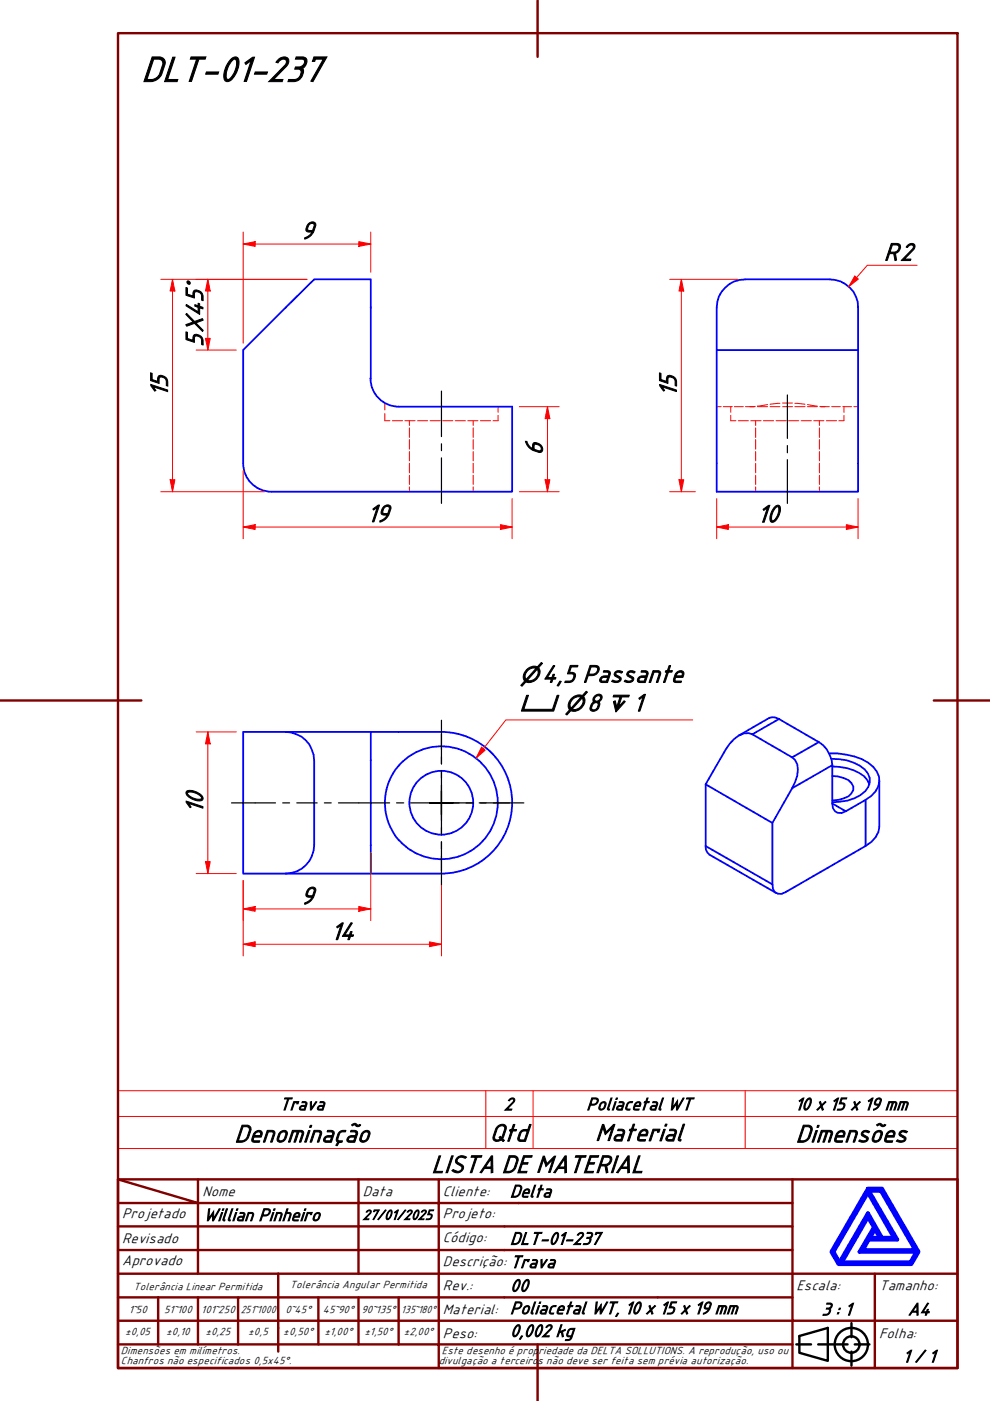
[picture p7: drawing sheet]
<svg xmlns="http://www.w3.org/2000/svg" width="210mm" height="297mm" viewBox="0 0 210 297" stroke-linecap="round" stroke-linejoin="round" font-family="sans-serif">
<!-- layer: Hidden (ABNT) -->
<g fill="none" stroke="#f00" stroke-width=".21">
<path d="M81.6 87.7v1.5h1.1M81.6 85.5v1.4M83.2 89.2h2.1M85.9 89.2h2.1M86.8 89.2v1M86.8 90.7v2.1M86.8 93.2v2M86.8 95.7v2M86.8 98.2v2.1M88.5 89.2h2.2M91.2 89.2h2.1M93.9 89.2h2.1"/>
<path d="M96.5 89.2h2.2M99.2 89.2h2.1M100.3 89.2v1M100.3 90.7v2.1M100.3 93.2v2M100.3 95.7v2M100.3 98.2v2.1M101.9 89.2h2.1M105.6 88.1v1.1h-1.1M105.6 86.2v1.2M152 86.2h.9M153.4 86.2h1.9"/>
<path d="M154.9 88.1v1.1h1.1M154.9 86.2v1.2M155.7 86.2h1.9M156.5 89.2h2.2M158.1 86.2h2M159.2 89.2h2.2M160.1 86.2h-1.1M160.2 89.2v1M160.2 90.7v2.1M160.2 93.2v2M160.2 95.7v2M160.2 98.2v2.1"/>
<path d="M160.6 86.2h2.2M161.9 89.2h2.1M162.8 85.8l-2.2 .3M163.3 86.2h2.1M164.5 89.2h2.2M165.4 85.5l-2.1 .2M165.9 85.5h2.1M165.9 86.2h2.1M167.2 89.2h2.2M168.5 85.5l2.2 .2M168.5 86.2h2.2M169.9 89.2h2.1"/>
<path d="M171.2 85.8l2.1 .3M171.2 86.2h2.1M172.5 89.2h2.2M173.7 89.2v1M173.7 90.7v2.1M173.7 93.2v2M173.7 95.7v2M173.7 98.2v2.1M173.9 86.2h1M173.9 86.2h1.9M175.2 89.2h2.2M176.3 86.2h1.9"/>
<path d="M178.7 86.2h1.8M178.9 88.1v1.1h-1M178.9 86.2v1.2M181 86.2h.9M86.8 100.8v1.9M86.8 103.2v1.1M100.3 100.8v1.9M100.3 103.2v1.1M160.2 100.8v1.9M160.2 103.2v1.1M173.7 100.8v1.9M173.7 103.2v1.1"/>
</g>
<!-- layer: Visible (ABNT) -->
<g fill="none" stroke="#00f" stroke-width=".38">
<path d="M152 74.2v30.1h29.9v-30.1M153.7 61a5.6 5.6 0 0 1 4.3-1.8h18a6 6 0 0 1 5.9 6v9h-29.9v-9a5.6 5.6 0 0 1 1.7-4.2zM51.6 98.3a6 6 0 0 0 6 6M78.5 80.2a6 6 0 0 0 6 6M78.6 80.2v-21h-12l-15 15v24M84.6 86.2h24v18.1h-51M60.6 155.2a6.1 6.1 0 0 1 6 6v18a6.1 6.1 0 0 1-6 6M60.6 155.2h33M60.6 155.2h-9v30h9M78.6 155.2v30M93.6 155.2a15 15 0 0 1 15 15 15 15 0 0 1-15 15M159.5 155.7a3.4 3.4 0 0 0-3.9 1l-.9 1-.8 1.2-4.3 7.4 14.2 8.2 4.2-7.4"/>
<path d="M159.5 155.7l8.5 4.9M165.2 152.4l-.8-.3-1.3 .1-6.4 3.7M165.2 152.4l-5.7 3.3M165.2 152.4l8.4 4.9M173.6 157.3a6 6 0 0 1 2.9 4.9M173.6 157.3l-5.6 3.3M175.8 159.8a12.9 12.9 0 0 1 9.4 2.8 3.9 3.9 0 0 1-.5 6.2l-1.2 .8M84.6 178.1a12 12 0 0 0 20-3.5 12 12 0 0 0-12.1-16.4 12 12 0 0 0-9.2 18.2l1.3 1.8M149.6 179.4l.1 .7 .3 .7 .4 .4 14.2 8.1M149.6 179.4l14.2 8.1M149.6 166.3v13.1M163.8 174.5v13"/>
<path d="M168 160.6a3.4 3.4 0 0 1 1 3.9l-1 2.6M176.3 160.9a10.1 10.1 0 0 1 7 2.2 3.3 3.3 0 0 1-.9 5.5 10.8 10.8 0 0 1-5.9 1.5M176.5 170.4a1.75 1.75 0 0 0 .8 1.8 1.75 1.75 0 0 0 2-.2M176.5 162.5a11.2 11.2 0 0 1 6.7 2.1l.7 .8 .4 .9M176.5 164.5a5.6 5.6 0 0 1 4 1.5 1.82 1.82 0 0 1-.6 2.8l-2.2 .8-1.2 .1M176.5 162.2l-8.5 4.9M176.5 170.4l2.8 1.6M176.5 162.2v8.2M183.5 169.6v9.8l-16.9 9.8a1.72 1.72 0 0 1-2 .1 1.72 1.72 0 0 1-.8-1.8M183.5 169.6l-4.2 2.4M186.4 165.5v9.8a5.1 5.1 0 0 1-2.9 4.1M60.6 185.2h33"/>
<circle cx="93.6" cy="170.2" r="6.8"/>
</g>
<path d="M25 236.7h178v-5.4h-178v12.2M103 231.3v12.2M113 231.3v12.2M158 231.3v12.2M203 236.7v6.8h-178M25 243.5v6.5h178v-6.5" fill="none" stroke="#f00" stroke-width=".21"/>
<!-- layer: Borda A3/A4 (ABNT) -->
<g fill="none" stroke="#800000" stroke-width=".51">
<path d="M25 7h178v283.1h-178zM114 0v12.1M0 148.5h30M198 148.5h12M25 250l17 5.1h-17M25 250h178v40.1h-178zM42 255.1h34v4.9h17M42 255.1v15M42 250v5.1M76 250v5.1h17v4.9M93 250v5.1h75M168 250v20.1h-143"/>
<path d="M25 260h51v10.1M25 275.1h17M33.5 275.1v9.9M50.5 275.1h-8.5v9.9M59 270.1v16.5M67.5 275.1v9.9h-42.5M76 275.1v9.9h8.5M84.5 275.1v9.9M93 275.1h-42.5v9.9M93 260v5h-68M93 275.1v9.9h75M93 260h75"/>
<path d="M93 275.1h75M168 265h-75v10.1M185.5 270.1v9.9h17.5M203 270.1h-35v9.9h17.5v10.1M25 280h143v10.1M67.5 285h8.5M84.5 285h8.5v5.1M114 285v12"/>
</g>
<path d="M184 258l1.3 2.2-3.1 5.2h12.1l-1.3 2.2h-14.5zM184 252.8l5.5 9.6h-2.5l-3-5.2-6 10.4-1.3-2.2zM184 252h3l7.8 13.4-1.6 2.6h-15.4l-1.5-2.6zM184.2 252.5h2.6l7.3 12.5h-11.2l1.3-2.2h6zM185.5 260.7l1.1 1.7h-2.1z" fill="none" stroke="#00f" stroke-width=".83"/>
<!-- layer: 0 -->
<path d="M177.8 268h15.4" fill="none" stroke="#000" stroke-width=".21"/>
<g fill="none" stroke="#000" stroke-width=".51">
<path d="M168.8 285h3.2M169.5 283.3l6-1.8v7l-6-1.7zM173.5 285h6.2M180.5 280.5v3M180.5 286.6v2.9M181.2 285h3.1"/>
<circle cx="180.5" cy="285.1" r="3.5"/>
<circle cx="180.5" cy="285.1" r="1.75"/>
</g>
<!-- layer: Centerline (ISO) -->
<path d="M93.6 82.9v9.7M93.6 94.1v1.5M93.6 97.1v9.6M166.9 83.7v9.2M166.9 94.5v1.5M166.9 97.5v9.2" fill="none" stroke="#000" stroke-width=".25"/>
<!-- layer: Center Mark (ISO) -->
<path d="M93.6 155.7v6.3M91.1 170.2h2.5h-2.5M93.6 166.5v3.7v-2.5M93.6 172.7v-2.5v3.8M93.6 163.4v1.6M93.6 175.4v1.6M93.6 178.5v6.2M96.1 170.2h-2.5h3.7M98.8 170.2h1.5M101.9 170.2h6.2" fill="none" stroke="#000" stroke-width=".25"/>
<path d="M116.1 101.7v2.6" fill="none" stroke="#f00" stroke-width=".21"/>
<path d="M115.6 101.7h1l-.5 2.6z" fill="#f00"/>
<path d="M116.1 86.2v2.6M115.6 101.7h1l-.5 2.6z" fill="none" stroke="#f00" stroke-width=".21"/>
<path d="M116.1 86.2l.5 2.6h-1z" fill="#f00"/>
<path d="M110.1 86.2h8.5M116.1 86.2l.5 2.6h-1zM116.1 88.8v12.9M36.6 101.7v2.6M110.1 104.3h8.5" fill="none" stroke="#f00" stroke-width=".21"/>
<path d="M36.1 101.7h1l-.5 2.6z" fill="#f00"/>
<path d="M36.6 59.2v2.5M36.1 101.7h1l-.5 2.6z" fill="none" stroke="#f00" stroke-width=".21"/>
<path d="M36.6 59.2l.5 2.5h-1z" fill="#f00"/>
<path d="M34.1 59.2h31M36.6 59.2l.5 2.5h-1zM44.1 59.2v2.5M36.6 61.7v40M34.1 104.3h22" fill="none" stroke="#f00" stroke-width=".21"/>
<path d="M44.1 59.2l.5 2.5h-1z" fill="#f00"/>
<path d="M44.1 59.2l.5 2.5h-1zM44.1 71.7v2.5" fill="none" stroke="#f00" stroke-width=".21"/>
<path d="M43.6 71.7h1l-.5 2.5z" fill="#f00"/>
<path d="M41.6 59.2h23.5M41.6 74.2h8.5M43.6 71.7h1l-.5 2.5zM44.1 61.7v10M179.5 111.7h2.4" fill="none" stroke="#f00" stroke-width=".21"/>
<path d="M179.5 111.2l2.4 .5-2.4 .6z" fill="#f00"/>
<path d="M152 111.7h2.4M179.5 111.2l2.4 .5-2.4 .6z" fill="none" stroke="#f00" stroke-width=".21"/>
<path d="M152 111.7l2.4-.5v1.1z" fill="#f00"/>
<path d="M51.6 111.7h2.5M152 111.7l2.4-.5v1.1zM152 105.7v8.5M154.4 111.7h25.1M181.9 105.7v8.5" fill="none" stroke="#f00" stroke-width=".21"/>
<path d="M51.6 111.7l2.5-.5v1.1z" fill="#f00"/>
<path d="M51.6 111.7l2.5-.5v1.1zM106.1 111.7h2.5" fill="none" stroke="#f00" stroke-width=".21"/>
<path d="M106.1 111.2l2.5 .5-2.5 .6z" fill="#f00"/>
<path d="M51.6 51.7h2.5M51.6 99.7v14.5M54.1 111.7h52M106.1 111.2l2.5 .5-2.5 .6zM108.6 105.7v8.5" fill="none" stroke="#f00" stroke-width=".21"/>
<path d="M51.6 51.7l2.5-.5v1z" fill="#f00"/>
<path d="M51.6 51.7l2.5-.5v1zM76.1 51.7h2.5" fill="none" stroke="#f00" stroke-width=".21"/>
<path d="M76.1 51.2l2.5 .5-2.5 .5z" fill="#f00"/>
<path d="M51.6 49.2v23.6M54.1 51.7h22M76.1 51.2l2.5 .5-2.5 .5zM78.6 49.2v8.5" fill="none" stroke="#f00" stroke-width=".21"/>
<path d="M102.5 158.7l-1.5 2" fill="none" stroke="#f00" stroke-width=".21"/>
<path d="M102.1 158.4l.8 .7-1.9 1.6z" fill="#f00"/>
<path d="M102.1 158.4l.8 .7-1.9 1.6zM146.9 152.6h-39.6l-4.8 6.1" fill="none" stroke="#f00" stroke-width=".21"/>
<!-- layer: Center Mark (ISO) -->
<path d="M93.6 152.7v6.2M93.6 163.4v6.8v-2.5M93.6 172.7v-2.5v6.8M93.6 160.5v1.5M93.6 178.5v1.4M93.6 181.5v6.2" fill="none" stroke="#000" stroke-width=".25"/>
<!-- layer: Centerline (ISO) -->
<path d="M49.1 170.2h9.3M59.9 170.2h1.5M62.9 170.2h4.3M68.8 170.2h1.4M71.8 170.2h10.8M84.1 170.2h1.5M87.1 170.2h13M101.6 170.2h1.5M104.6 170.2h6.5" fill="none" stroke="#000" stroke-width=".25"/>
<path d="M44.1 182.7v2.5" fill="none" stroke="#f00" stroke-width=".21"/>
<path d="M43.6 182.7h1l-.5 2.5z" fill="#f00"/>
<path d="M44.1 155.2v2.5M43.6 182.7h1l-.5 2.5z" fill="none" stroke="#f00" stroke-width=".21"/>
<path d="M44.1 155.2l.5 2.5h-1z" fill="#f00"/>
<path d="M144.5 101.7v2.6M41.6 155.2h8.5M44.1 155.2l.5 2.5h-1zM44.1 157.7v25M41.6 185.2h8.5" fill="none" stroke="#f00" stroke-width=".21"/>
<path d="M144 101.7h1l-.5 2.6z" fill="#f00"/>
<path d="M144.5 59.2v2.5M144 101.7h1l-.5 2.6z" fill="none" stroke="#f00" stroke-width=".21"/>
<path d="M144.5 59.2l.5 2.5h-1z" fill="#f00"/>
<path d="M142 59.2h14.5M144.5 59.2l.5 2.5h-1zM181.6 58.9l-1.6 1.9M144.5 61.7v40M142 104.3h5.4" fill="none" stroke="#f00" stroke-width=".21"/>
<path d="M181.2 58.5l.8 .7-2 1.6z" fill="#f00"/>
<path d="M181.2 58.5l.8 .7-2 1.6zM194.4 56.2h-10.5l-2.3 2.7M51.6 192.7h2.5" fill="none" stroke="#f00" stroke-width=".21"/>
<path d="M51.6 192.7l2.5-.5v1z" fill="#f00"/>
<path d="M51.6 192.7l2.5-.5v1zM76.1 192.7h2.5" fill="none" stroke="#f00" stroke-width=".21"/>
<path d="M76.1 192.2l2.5 .5-2.5 .5z" fill="#f00"/>
<path d="M51.6 186.7v8.5M54.1 192.7h22M76.1 192.2l2.5 .5-2.5 .5zM78.6 180.7v14.5M51.6 200.2h2.5" fill="none" stroke="#f00" stroke-width=".21"/>
<path d="M51.6 200.2l2.5-.5v1z" fill="#f00"/>
<path d="M51.6 200.2l2.5-.5v1zM91.1 200.2h2.5" fill="none" stroke="#f00" stroke-width=".21"/>
<path d="M91.1 199.7l2.5 .5-2.5 .5z" fill="#f00"/>
<path d="M51.6 186.7v16M91.1 199.7l2.5 .5-2.5 .5zM93.6 187.7v15M54.1 200.2h37" fill="none" stroke="#f00" stroke-width=".21"/>
<text font-size="8.1" x="30" y="17.2">DLT-01-237</text>
<g font-size="5.6">
<text x="63.8" y="50.6">9</text>
<text x="187.4" y="55.2">R2</text>
<text x="43" y="73.6" transform="rotate(-90 43 73.6)">5X45</text>
<text x="35.5" y="84.2" transform="rotate(-90 35.5 84.2)">15</text>
<text x="143.4" y="84.2" transform="rotate(-90 143.4 84.2)">15</text>
<text x="115" y="96.6" transform="rotate(-90 115 96.6)">6</text>
<text x="77.8" y="110.6">19</text>
<text x="160.5" y="110.7">10</text>
<text x="114.9" y="144.6">4,5 Passante</text>
<text x="124.5" y="150.7">8</text>
<text x="134.2" y="150.7">1</text>
<text x="43" y="172.5" transform="rotate(-90 43 172.5)">10</text>
<text x="63.8" y="191.6">9</text>
<text x="70.1" y="199.2">14</text>
<text x="49.7" y="242.1">Denominação</text>
<text x="103.8" y="241.9">Qtd</text>
<text x="126.2" y="241.9">Material</text>
<text x="168.7" y="242.1">Dimensões</text>
<text x="91.5" y="248.6">LISTA DE MATERIAL</text>
</g>
<g font-size="4.8">
<text x="43" y="61.3" transform="rotate(-90 43 61.3)">°</text>
<text x="110.2" y="144.6">⌀</text>
<text x="110.2" y="150.7">⌴ ⌀</text>
<text x="128.7" y="150.7">↧</text>
</g>
<g font-size="4">
<text x="59.2" y="235.3">Trava</text>
<text x="106.9" y="235.3">2</text>
<text x="124.3" y="235.3">Poliacetal WT</text>
<text x="168.5" y="235.3">10 x 15 x 19 mm</text>
<text x="108.1" y="253.8">Delta</text>
<text x="43.1" y="258.8">Willian Pinheiro</text>
<text x="108.1" y="263.8">DLT-01-237</text>
<text x="108.1" y="268.8">Trava</text>
<text x="108.1" y="273.8">00</text>
<text x="108.1" y="278.6">Poliacetal WT, 10 x 15 x 19 mm</text>
<text x="174.2" y="278.8">3 : 1</text>
<text x="192.5" y="278.8">A4</text>
<text x="108.1" y="283.4">0,002 kg</text>
<text x="191.4" y="288.8">1 / 1</text>
</g>
<g font-size="3.2">
<text x="42.9" y="253.5">Nome</text>
<text x="76.9" y="253.5">Data</text>
<text x="93.9" y="253.5">Cliente:</text>
<text x="25.9" y="263.6">Revisado</text>
<text x="25.9" y="258.2">Projetado</text>
<text x="76.9" y="258.6">27/01/2025</text>
<text x="93.9" y="263.3">Código:</text>
<text x="93.9" y="258.2">Projeto:</text>
<text x="25.9" y="268.2">Aprovado</text>
<text x="93.9" y="268.5">Descrição:</text>
<text x="93.9" y="273.5">Rev.:</text>
<text x="168.9" y="273.5">Escala:</text>
<text x="186.4" y="273.5">Tamanho:</text>
<text x="93.9" y="278.6">Material:</text>
<text x="93.9" y="283.6">Peso:</text>
<text x="186.4" y="283.6">Folha:</text>
</g>
<g font-size="2.4">
<text x="28.3" y="273.4">Tolerância Linear Permitida</text>
<text x="61.5" y="273.2">Tolerância Angular Permitida</text>
<text x="27.3" y="278.3">1~50</text>
<text x="34.8" y="278.3">51~100</text>
<text x="42.7" y="278.3">101~250</text>
<text x="51.1" y="278.3">251~1000</text>
<text x="60.5" y="278.3">0~45°</text>
<text x="68.5" y="278.3">45~90°</text>
<text x="76.6" y="278.3">90~135°</text>
<text x="85.1" y="278.3">135~180°</text>
<text x="25.7" y="287.1">Dimensões em milímetros.</text>
<text x="26.5" y="283.1">±0,05</text>
<text x="35.2" y="283.1">±0,10</text>
<text x="43.6" y="283.1">±0,25</text>
<text x="52.6" y="283.1">±0,5</text>
<text x="60.1" y="283.1">±0,50°</text>
<text x="68.8" y="283.1">±1,00°</text>
<text x="77.3" y="283.1">±1,50°</text>
<text x="85.6" y="283.1">±2,00°</text>
<text x="93.7" y="287.1">Este desenho é prop</text>
<text x="114.2" y="287.1">riedade da DELTA SOLLUTIONS. A reprodução, uso ou</text>
<text x="25.7" y="289.2">Chanfros não especificados 0,5x45°.</text>
<text x="93" y="289.2">divulgação a terceiro</text>
<text x="114" y="289.2">s não deve ser feita sem prévia autorização.</text>
</g>
</svg>
